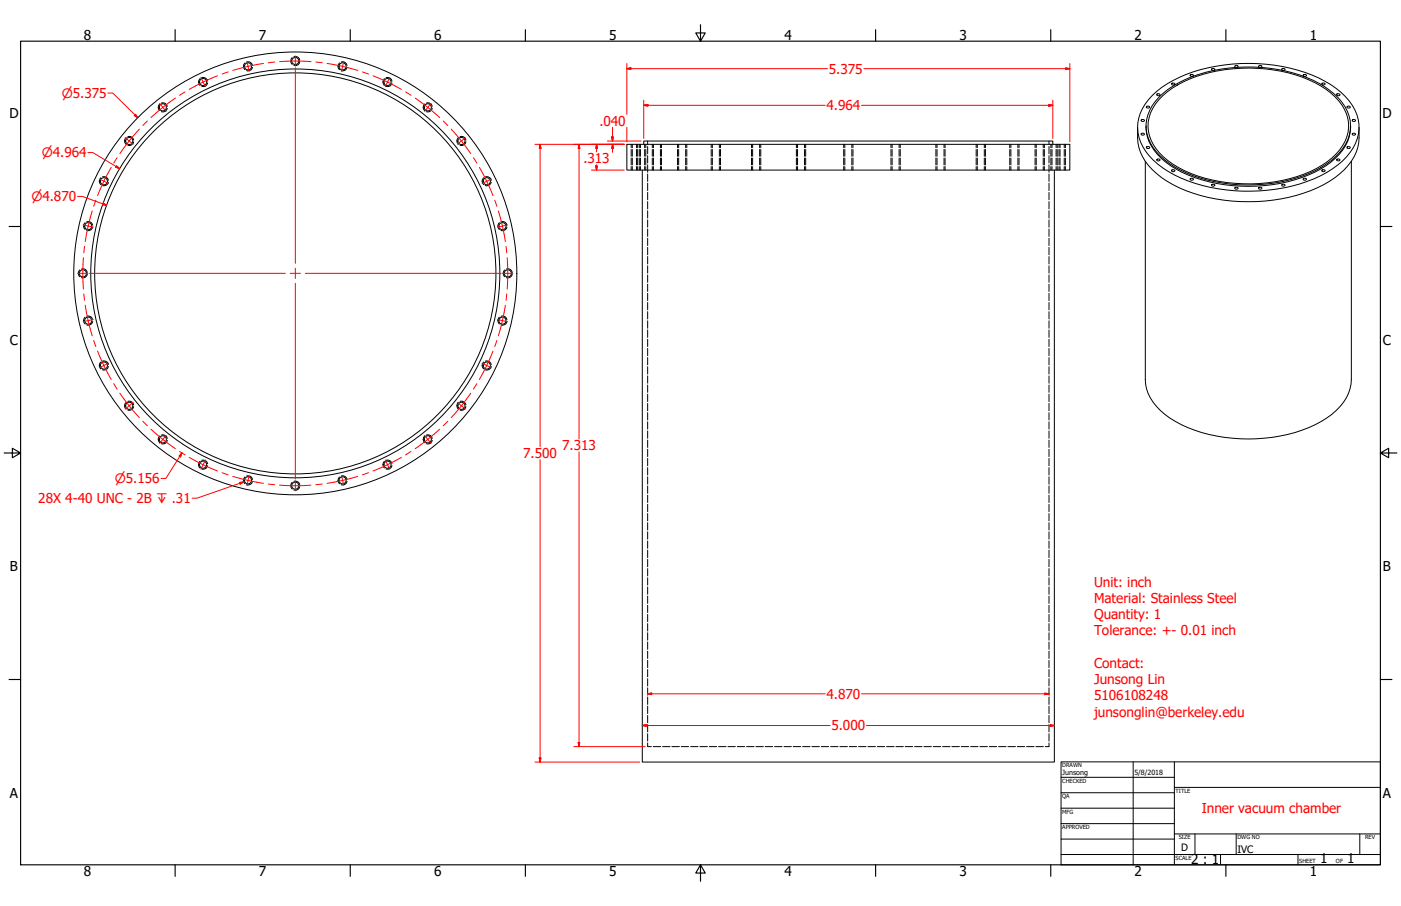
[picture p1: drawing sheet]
<svg xmlns="http://www.w3.org/2000/svg" width="864mm" height="559mm" viewBox="0 0 864 559" stroke-linecap="round" stroke-linejoin="round" font-family="sans-serif">
<!-- layer: Visible (ANSI) -->
<g fill="none" stroke="#000" stroke-width=".62">
<path d="M710 59a80 80 0 0 1 50-20 97 97 0 0 1 64 16 28 28 0 0 1 13 31 44 44 0 0 1-27 24 108 108 0 0 1-90-4 34 34 0 0 1-19-27 27 27 0 0 1 9-20zM717 59a76 76 0 0 1 48-17 84 84 0 0 1 55 15 24 24 0 0 1 9 30 48 48 0 0 1-29 22 99 99 0 0 1-73-6 32 32 0 0 1-19-25 25 25 0 0 1 9-19zM763 42v-1l-1-1-1 1 1 1M776 42v-1l1-1 1 1-1 1M701 79a32 32 0 0 0 15 31 99 99 0 0 0 69 13 73 73 0 0 0 46-21 29 29 0 0 0 7-23M706 78a29 29 0 0 0 16 24 97 97 0 0 0 76 9 51 51 0 0 0 31-21 24 24 0 0 0 4-12M714 60a75 75 0 0 1 49-18 89 89 0 0 1 57 14 26 26 0 0 1 11 30 46 46 0 0 1-29 23 99 99 0 0 1-78-6 33 33 0 0 1-17-23 25 25 0 0 1 7-20zM386 89h273v16h-273zM397 89v-2h252v2M706 100v134a32 32 0 0 0 19 26 99 99 0 0 0 89 0 32 32 0 0 0 19-26v-134M707 91h2l-1 1h-1zM831 91h1l-1 1z"/>
<path d="M834 82l2 1h-1h-1zM396 105v365h254v-365M761 116h2l-2 1zM776 116h2l-2 1z"/>
<circle cx="182" cy="38" r="2.2"/>
<circle cx="125" cy="51" r="2.2"/>
<circle cx="153" cy="41" r="2.2"/>
<circle cx="211" cy="41" r="2.2"/>
<circle cx="239" cy="51" r="2.2"/>
<circle cx="714" cy="58" r=".8"/>
<circle cx="723" cy="52" r=".8"/>
<circle cx="735" cy="46" r=".8"/>
<circle cx="748" cy="43" r=".9"/>
<circle cx="791" cy="43" r=".9"/>
<circle cx="804" cy="46" r=".8"/>
<circle cx="816" cy="52" r=".9"/>
<circle cx="825" cy="58" r=".9"/>
<circle cx="100" cy="66" r="2.2"/>
<circle cx="264" cy="66" r="2.2"/>
<circle cx="704" cy="74" r=".9"/>
<circle cx="708" cy="66" r=".9"/>
<circle cx="831" cy="66" r=".9"/>
<circle cx="835" cy="74" r=".9"/>
<circle cx="80" cy="87" r="2.2"/>
<circle cx="284" cy="87" r="2.2"/>
<circle cx="704" cy="83" r=".8"/>
<circle cx="714" cy="98" r=".8"/>
<circle cx="825" cy="98" r=".8"/>
<circle cx="64" cy="112" r="2.2"/>
<circle cx="300" cy="112" r="2.2"/>
<circle cx="723" cy="105" r=".8"/>
<circle cx="735" cy="110" r=".9"/>
<circle cx="748" cy="114" r=".9"/>
<circle cx="791" cy="114" r=".9"/>
<circle cx="804" cy="110" r=".9"/>
<circle cx="816" cy="105" r=".9"/>
<circle cx="54" cy="139" r="2.2"/>
<circle cx="310" cy="139" r="2.2"/>
<circle cx="51" cy="169" r="2.2"/>
<circle cx="182" cy="169" r="137"/>
<circle cx="182" cy="169" r="126"/>
<circle cx="182" cy="169" r="124"/>
<circle cx="313" cy="169" r="2.2"/>
<circle cx="54" cy="198" r="2.2"/>
<circle cx="310" cy="198" r="2.2"/>
<circle cx="64" cy="225" r="2.2"/>
<circle cx="300" cy="225" r="2.2"/>
<circle cx="80" cy="250" r="2.2"/>
<circle cx="284" cy="250" r="2.2"/>
<circle cx="100" cy="271" r="2.2"/>
<circle cx="264" cy="271" r="2.2"/>
<circle cx="125" cy="287" r="2.2"/>
<circle cx="153" cy="296" r="2.2"/>
<circle cx="182" cy="300" r="2.2"/>
<circle cx="211" cy="296" r="2.2"/>
<circle cx="239" cy="287" r="2.2"/>
</g>
<!-- layer: Hidden Narrow (ANSI) -->
<g fill="none" stroke="#000" stroke-width=".62">
<path d="M151 39a2.8 2.8 0 0 0 0 4M152 38a2.7 2.7 0 0 1 4 2M180 36a2.8 2.8 0 0 0 0 4M181 35a2.8 2.8 0 0 1 4 2M185 38a2.8 2.8 0 0 1-4 2M209 39a2.8 2.8 0 0 0 0 4M210 38a2.7 2.7 0 0 1 4 2M123 49a2.8 2.8 0 0 0 0 4M124 48a2.8 2.8 0 0 1 4 2M128 51a2.8 2.8 0 0 1-4 2M156 42a2.7 2.7 0 0 1-4 2M214 42a2.7 2.7 0 0 1-4 2"/>
<path d="M237 49a2.8 2.8 0 0 0 0 4M238 48a2.7 2.7 0 0 1 4 2M242 51a2.7 2.7 0 0 1-4 2M98 64a2.8 2.8 0 0 0 0 4M100 64a2.8 2.8 0 0 1 3 2M103 67a2.8 2.8 0 0 1-3 2M262 64a2.8 2.8 0 0 0 0 4M263 64a2.8 2.8 0 0 1 3 2M266 67a2.8 2.8 0 0 1-3 2M78 85a2.7 2.7 0 0 0 0 4M79 84a2.7 2.7 0 0 1 3 2M82 88a2.8 2.8 0 0 1-3 2"/>
<path d="M283 85h-1a2.9 2.9 0 0 0 1 4M284 84a2.7 2.7 0 0 1 3 2M287 88a2.8 2.8 0 0 1-3 2M389 89v2M389 92v4M389 97v5M392 89v2M392 92v4M392 97v5M395 89v2M395 92v4M395 97v5"/>
<path d="M398 89v2M398 92v4M398 97v5M402 89v2M402 92v4M402 97v5M408 89v2M408 92v4M408 97v5M418 89v2M418 92v4M418 97v5"/>
<path d="M423 89v2M423 92v4M423 97v5M438 89v2M438 92v4M438 97v5M444 89v2M444 92v4M444 97v5M463 89v2M463 92v4M463 97v5"/>
<path d="M469 89v2M469 92v4M469 97v5M491 89v2M491 92v4M491 97v5M497 89v2M497 92v4M497 97v5M520 89v2M520 92v4M520 97v5"/>
<path d="M526 89v2M526 92v4M526 97v5M549 89v2M549 92v4M549 97v5M555 89v2M555 92v4M555 97v5M577 89v2M577 92v4M577 97v5"/>
<path d="M583 89v2M583 92v4M583 97v5M602 89v2M602 92v4M602 97v5M607 89v2M607 92v4M607 97v5M622 89v2M622 92v4M622 97v5"/>
<path d="M628 89v2M628 92v4M628 97v5M638 89v2M638 92v4M638 97v5M644 89v2M644 92v4M644 97v5M648 89v2M648 92v4M648 97v5"/>
<path d="M651 89v2M651 92v4M651 97v5M653 89v2M653 92v4M653 97v5M657 89v2M657 92v4M657 97v5M62 110a2.9 2.9 0 0 0 0 4M63 109a2.7 2.7 0 0 1 4 2M67 112a2.7 2.7 0 0 1-4 2"/>
<path d="M298 110a2.8 2.8 0 0 0 0 4M299 109a2.8 2.8 0 0 1 4 2M303 112a2.8 2.8 0 0 1-4 2M389 103v2M392 103v2M395 103v2M398 103v2M402 103v2M408 103v2M418 103v2M423 103v2M438 103v2"/>
<path d="M444 103v2M463 103v2M469 103v2M491 103v2M497 103v2M520 103v2M526 103v2M549 103v2M555 103v2M577 103v2M583 103v2M602 103v2"/>
<path d="M607 103v2M622 103v2M628 103v2M638 103v2M644 103v2M648 103v2M651 103v2M653 103v2M657 103v2M52 137v1a2.8 2.8 0 0 0 0 4M53 137a2.8 2.8 0 0 1 4 2M308 137v1a2.9 2.9 0 0 0 0 4"/>
<path d="M309 137a2.7 2.7 0 0 1 3 2M57 140a2.8 2.8 0 0 1-4 2M312 140a2.7 2.7 0 0 1-3 2M49 166v1a2.7 2.7 0 0 0 0 4M50 166a2.7 2.7 0 0 1 4 2M54 169a2.8 2.8 0 0 1-4 2M311 166v1a2.7 2.7 0 0 0 0 4M312 166a2.7 2.7 0 0 1 4 2M316 169a2.8 2.8 0 0 1-4 2M52 196a2.8 2.8 0 0 0 0 4M53 195a2.8 2.8 0 0 1 4 2M57 198a2.8 2.8 0 0 1-4 2"/>
<path d="M308 196a2.9 2.9 0 0 0 0 4M309 195a2.7 2.7 0 0 1 3 2M312 198a2.7 2.7 0 0 1-3 2M62 223v1a2.9 2.9 0 0 0 0 4M63 223a2.7 2.7 0 0 1 4 2M67 226a2.7 2.7 0 0 1-4 2M298 223v1a2.8 2.8 0 0 0 0 4M299 223a2.8 2.8 0 0 1 4 2M303 226a2.8 2.8 0 0 1-4 2M78 248a2.7 2.7 0 0 0 0 4M79 248a2.7 2.7 0 0 1 3 2M82 251a2.8 2.8 0 0 1-3 2"/>
<path d="M283 248h-1a2.9 2.9 0 0 0 1 4M284 248a2.7 2.7 0 0 1 3 2M287 251a2.8 2.8 0 0 1-3 2M98 269a2.8 2.8 0 0 0 0 4M100 268a2.8 2.8 0 0 1 3 2M103 272a2.8 2.8 0 0 1-3 2M262 269a2.8 2.8 0 0 0 0 4M263 268a2.8 2.8 0 0 1 3 2M266 272a2.8 2.8 0 0 1-3 2M123 285a2.8 2.8 0 0 0 0 4M124 284a2.8 2.8 0 0 1 4 2M128 287a2.8 2.8 0 0 1-4 2"/>
<path d="M151 294a2.8 2.8 0 0 0 0 4M152 294a2.7 2.7 0 0 1 4 2M156 297a2.7 2.7 0 0 1-4 2M180 297v1a2.8 2.8 0 0 0 0 4M181 297a2.8 2.8 0 0 1 4 2M209 294a2.8 2.8 0 0 0 0 4M210 294a2.7 2.7 0 0 1 4 2M214 297a2.7 2.7 0 0 1-4 2M237 285a2.8 2.8 0 0 0 0 4M238 284a2.7 2.7 0 0 1 4 2M242 287a2.7 2.7 0 0 1-4 2M185 300a2.8 2.8 0 0 1-4 2"/>
</g>
<!-- layer: Hidden (ANSI) -->
<g fill="none" stroke="#000" stroke-width=".62">
<path d="M390 89v2M390 92v4M390 97v5M393 89v2M393 92v4M393 97v5M394 89v2M394 92v4M394 97v5M397 89v2M397 92v4M397 97v5"/>
<path d="M399 87v2M399 90v5M399 96v5M403 89v2M403 92v4M403 97v5M407 89v2M407 92v4M407 97v5M418 89v2M418 92v4M418 97v5"/>
<path d="M423 89v2M423 92v4M423 97v5M439 89v2M439 92v4M439 97v5M443 89v2M443 92v4M443 97v5M464 89v2M464 92v4M464 97v5"/>
<path d="M468 89v2M468 92v4M468 97v5M492 89v2M492 92v4M492 97v5M496 89v2M496 92v4M496 97v5M521 89v2M521 92v4M521 97v5"/>
<path d="M525 89v2M525 92v4M525 97v5M550 89v2M550 92v4M550 97v5M554 89v2M554 92v4M554 97v5M578 89v2M578 92v4M578 97v5"/>
<path d="M582 89v2M582 92v4M582 97v5M602 89v2M602 92v4M602 97v5M607 89v2M607 92v4M607 97v5M623 89v2M623 92v4M623 97v5"/>
<path d="M627 89v2M627 92v4M627 97v5M639 89v2M639 92v4M639 97v5M643 89v2M643 92v4M643 97v5M647 87v2M647 90v5M647 96v5"/>
<path d="M648 89v2M648 92v4M648 97v5M652 89v2M652 92v4M652 97v5M653 89v2M653 92v4M653 97v5M656 89v2M656 92v4M656 97v5"/>
<path d="M390 103v2M393 103v2M394 103v2M397 103v2M399 102v4M399 107v5M399 113v5M399 119v4M403 103v2M407 103v2M418 103v2M423 103v2"/>
<path d="M439 103v2M443 103v2M464 103v2M468 103v2M492 103v2M496 103v2M521 103v2M525 103v2M550 103v2M554 103v2M578 103v2M582 103v2"/>
<path d="M602 103v2M607 103v2M623 103v2M627 103v2M639 103v2M643 103v2M647 102v4M647 107v5M647 113v5M647 119v4M648 103v2M652 103v2"/>
<path d="M653 103v2M656 103v2M399 124v5M399 130v4M399 136v4M647 124v5M647 130v4M647 136v4M399 141v5M399 147v4M399 153v4M399 158v5"/>
<path d="M647 141v5M647 147v4M647 153v4M647 158v5M399 164v4M399 170v4M399 175v5M647 164v4M647 170v4M647 175v5M399 181v4M399 187v4"/>
<path d="M399 192v5M399 198v4M647 181v4M647 187v4M647 192v5M647 198v4M399 204v4M399 209v5M399 215v4M647 204v4M647 209v5M647 215v4"/>
<path d="M399 221v4M399 226v5M399 232v4M399 237v5M647 221v4M647 226v5M647 232v4M647 237v5M399 243v5M399 249v4M399 255v4M647 243v5"/>
<path d="M647 249v4M647 255v4M399 260v5M399 266v4M399 271v5M399 277v5M647 260v5M647 266v4M647 271v5M647 277v5M399 283v4M399 288v5"/>
<path d="M399 294v5M399 300v4M647 283v4M647 288v5M647 294v5M647 300v4M399 305v5M399 311v5M399 317v4M647 305v5M647 311v5M647 317v4"/>
<path d="M399 322v5M399 328v5M399 334v4M399 339v5M647 322v5M647 328v5M647 334v4M647 339v5M399 345v5M399 351v4M399 356v5M647 345v5"/>
<path d="M647 351v4M647 356v5M399 362v5M399 368v4M399 373v5M399 379v4M647 362v5M647 368v4M647 373v5M647 379v4M399 385v4M399 390v5"/>
<path d="M399 396v4M647 385v4M647 390v5M647 396v4M399 402v4M399 407v5M399 413v4M399 419v4M647 402v4M647 407v5M647 413v4M647 419v4"/>
<path d="M399 424v5M399 430v4M399 436v4M647 424v5M647 430v4M647 436v4M399 458v3h3M399 441v5M399 447v4M399 453v4M647 458v3h-3M647 441v5"/>
<path d="M647 447v4M647 453v4M403 461h4M408 461h5M414 461h5M420 461h4M426 461h4M431 461h5M437 461h5M443 461h5M449 461h4M454 461h5"/>
<path d="M460 461h5M466 461h5M472 461h4M477 461h5M483 461h5M489 461h5M495 461h4M500 461h5M506 461h5M512 461h5M518 461h4M523 461h5"/>
<path d="M529 461h5M535 461h5M541 461h4M546 461h5M552 461h5M558 461h5M564 461h4M570 461h4M575 461h5M581 461h5M587 461h4M593 461h4"/>
<path d="M598 461h5M604 461h5M610 461h4M616 461h4M621 461h5M627 461h5M633 461h4M639 461h4"/>
</g>
<!-- layer: Border (ANSI) -->
<g fill="none" stroke="#000" stroke-width=".7">
<path d="M108 18v7M216 18v7M324 18v7M432 15v10l-3-5h6l-3 5M540 18v7M648 18v7M756 18v7M13 25h838v508h-838zM6 140h7M851 140h7M3 279h10l-5-3v6l5-3M851 279l5 3v-6l-5 3h10"/>
<path d="M6 419h7M851 419h7M108 533v8M216 533v8M324 533v8M432 533l3 5h-6l3-5v11M540 533v8M648 533v8M756 533v8"/>
</g>
<!-- layer: Title (ANSI) -->
<g fill="none" stroke="#000" stroke-width=".62">
<path d="M654 470h197v63h-197zM654 479h70M698 470v63M724 470v63M654 489h70M654 498h70M724 486h127M654 508h70M654 518h70M724 514h127M737 514v13M762 514v13"/>
<path d="M838 514v13M654 527h197M752 527v6M800 527v6"/>
</g>
<!-- layer: Dimension (ANSI) -->
<g fill="none" stroke="#f00" stroke-width=".62">
<path d="M386 39v32M659 39v48M66 57h4l15 16M386 42h3v1zM386 42h124M533 42h126M657 42h2l-2 1zM84 70l1 3-2-2zM378 78v9M386 78v9M397 65l2-1v1zM397 65h112"/>
<path d="M397 62v23M531 65h118M646 64l3 1h-3zM649 62v23M54 94h3l17 10M330 89h55M333 89v3h-1zM333 89v187M357 89v3h-1zM357 89v182M368 89v3h-1zM368 89v5"/>
<path d="M374 87h21M377 84h1v3zM378 89v3h-1zM378 89v5M72 102l2 2-3-1zM365 105h20M367 102h1v3zM368 102v3M48 121h3l15 6M63 125l3 2-3-1zM112 279l-1 3-1-1zM112 279l-10 16h-3"/>
<path d="M357 279v182M333 283v187M399 428l3-1v1zM399 428h110M531 428h116M644 427l3 1h-3zM356 458h1v3zM396 447h2v1zM396 447h116M534 447h116M647 447h3l-3 1zM330 470h64"/>
<path d="M332 467h1v3zM354 461h44"/>
</g>
<g fill="#f00" stroke="#f00" stroke-width=".62">
<path d="M83 71l2 2z"/>
<path d="M84 70l1 3-2-2z"/>
<path d="M71 103l3 1z"/>
<path d="M72 102l2 2-3-1z"/>
<path d="M63 126l3 1z"/>
<path d="M63 125l3 2-3-1z"/>
<path d="M368 89v3z"/>
<path d="M368 89v3h-1z"/>
<path d="M367 102l1 3z"/>
<path d="M367 102h1v3z"/>
<path d="M357 89v3z"/>
<path d="M357 89v3h-1z"/>
<path d="M356 458l1 3z"/>
<path d="M356 458h1v3z"/>
<path d="M333 89v3z"/>
<path d="M333 89v3h-1z"/>
<path d="M332 467l1 3z"/>
<path d="M332 467h1v3z"/>
<path d="M377 84l1 3z"/>
<path d="M377 84h1v3z"/>
<path d="M378 89v3z"/>
<path d="M378 89v3h-1z"/>
<path d="M399 428l3-1z"/>
<path d="M399 428l3-1v1z"/>
<path d="M644 428h3z"/>
<path d="M644 427l3 1h-3z"/>
<path d="M396 447h2z"/>
<path d="M396 447h2v1z"/>
<path d="M647 448l3-1z"/>
<path d="M647 447h3l-3 1z"/>
<path d="M397 65l2-1z"/>
<path d="M397 65l2-1v1z"/>
<path d="M646 65h3z"/>
<path d="M646 64l3 1h-3z"/>
<path d="M386 42h3z"/>
<path d="M386 42h3v1z"/>
<path d="M657 43l2-1z"/>
<path d="M657 42h2l-2 1z"/>
<path d="M112 279l-1 3z"/>
<path d="M112 279l-1 3-1-1z"/>
</g>
<!-- layer: Symbol (ANSI) -->
<path d="M148 298l2-1-2 2zM150 297l-29 10h-3" fill="none" stroke="#f00" stroke-width=".62"/>
<g fill="#f00" stroke="#f00" stroke-width=".62">
<path d="M148 299l2-2z"/>
<path d="M148 298l2-1-2 2z"/>
</g>
<!-- layer: Center Mark (ANSI) -->
<g fill="none" stroke="#f00" stroke-width=".62">
<path d="M152 38l2 6M182 34v7M212 38l-1 6M124 48l3 5M182 42v120M240 48l-3 5M98 64l4 5M266 64l-4 5M77 85l5 4M287 85l-5 4M61 110l6 3M303 110l-6 3"/>
<path d="M51 139l6 1M313 139l-6 1M48 169h6M55 169h121M179 169h6M182 165v7M182 175v120M188 169h121M310 169h6M57 197l-6 1M307 197l6 1M67 224l-6 3"/>
<path d="M297 224l6 3M82 248l-5 4M282 248l5 4M102 269l-4 4M262 269l4 4M127 284l-3 5M154 293l-2 6M182 296v7M211 293l1 6M237 284l3 5"/>
</g>
<!-- layer: Centerline (ANSI) -->
<g fill="none" stroke="#f00" stroke-width=".62">
<path d="M162 39l-18 4M169 38l-4 1M172 38h20M195 38l4 1M202 39l19 4M114 57l-3 2M134 47l-17 8M141 44l-4 2M223 44l4 2M230 47l17 8M250 57l3 2M86 80l-12 15"/>
<path d="M91 75l-3 2M108 60l-15 13M256 60l15 13M273 75l3 2M278 80l12 15M72 97l-2 4M292 97l2 4M69 103l-9 18M296 103l8 18M57 130l-4 19M59 123l-1 4M305 123l1 4"/>
<path d="M307 130l3 9M310 140l2 9M51 159v19M52 152v4M312 152v4M313 159v19M52 181v4M53 188l4 19M312 188l-5 19M312 181v4M58 210l1 4M60 217l9 17"/>
<path d="M304 217l-9 17M306 210l-1 4M70 237l2 3M294 237l-2 3M74 242l12 16M88 260l3 3M276 260l-3 3M284 250l-6 8M290 242l-6 8M93 265l15 12M111 278l3 3M253 278l-3 3"/>
<path d="M271 265l-15 12M117 282l17 8M137 292l4 1M143 294l19 4M165 299h4M172 299h20M199 299h-4M221 294l-19 4M227 292l-4 1M247 282l-17 9"/>
</g>
<g font-size="8.4">
<text x="52" y="24">8</text>
<text x="160" y="24">7</text>
<text x="268" y="24">6</text>
<text x="376" y="24">5</text>
<text x="483" y="24">4</text>
<text x="591" y="24">3</text>
<text x="699" y="24">2</text>
<text x="807" y="24">1</text>
<text x="6" y="73">D</text>
<text x="852" y="73">D</text>
<text x="6" y="213">C</text>
<text x="852" y="213">C</text>
<text x="6" y="352">B</text>
<text x="852" y="352">B</text>
<text x="6" y="492">A</text>
<text x="852" y="492">A</text>
<text x="734" y="533">2 : 1</text>
<text x="814" y="533">1</text>
<text x="830" y="533">1</text>
<text x="52" y="541">8</text>
<text x="160" y="541">7</text>
<text x="268" y="541">6</text>
<text x="376" y="541">5</text>
<text x="483" y="541">4</text>
<text x="591" y="541">3</text>
<text x="699" y="541">2</text>
<text x="807" y="541">1</text>
</g>
<g font-size="8.4" fill="#f00">
<text x="511" y="45">5.375</text>
<text x="509" y="68">4.964</text>
<text x="369" y="78">.040</text>
<text x="360" y="101">.313</text>
<text x="347" y="278">7.313</text>
<text x="323" y="283">7.500</text>
<text x="24" y="310">28X 4-40 UNC - 2B ↧ .31</text>
<text x="674" y="362">Unit: inch</text>
<text x="674" y="372">Material: Stainless Steel</text>
<text x="674" y="382">Quantity: 1</text>
<text x="674" y="392">Tolerance: +- 0.01 inch</text>
<text x="674" y="412">Contact:</text>
<text x="674" y="422">Junsong Lin</text>
<text x="509" y="431">4.870</text>
<text x="674" y="432">5106108248</text>
<text x="674" y="442">junsonglin@berkeley.edu</text>
<text x="513" y="451">5.000</text>
<text x="741" y="501">Inner vacuum chamber</text>
</g>
<g font-size="8" fill="#f00">
<text x="38" y="60">⌀5.375</text>
<text x="26" y="97">⌀4.964</text>
<text x="19" y="124">⌀4.870</text>
<text x="71" y="298">⌀5.156</text>
</g>
<g font-size="6.3">
<text x="728" y="525">D</text>
<text x="763" y="526">IVC</text>
</g>
<g font-size="4.4">
<text x="655" y="478">Junsong</text>
<text x="699" y="478">5/8/2018</text>
</g>
<g font-size="3.5">
<text x="655" y="473">DRAWN</text>
<text x="655" y="483">CHECKED</text>
<text x="725" y="489">TITLE</text>
<text x="655" y="492">QA</text>
<text x="655" y="502">MFG</text>
<text x="655" y="511">APPROVED</text>
<text x="727" y="518">SIZE</text>
<text x="763" y="518">DWG NO</text>
<text x="841" y="518">REV</text>
<text x="725" y="530">SCALE</text>
<text x="801" y="533">SHEET</text>
<text x="824" y="533">OF</text>
</g>
</svg>
